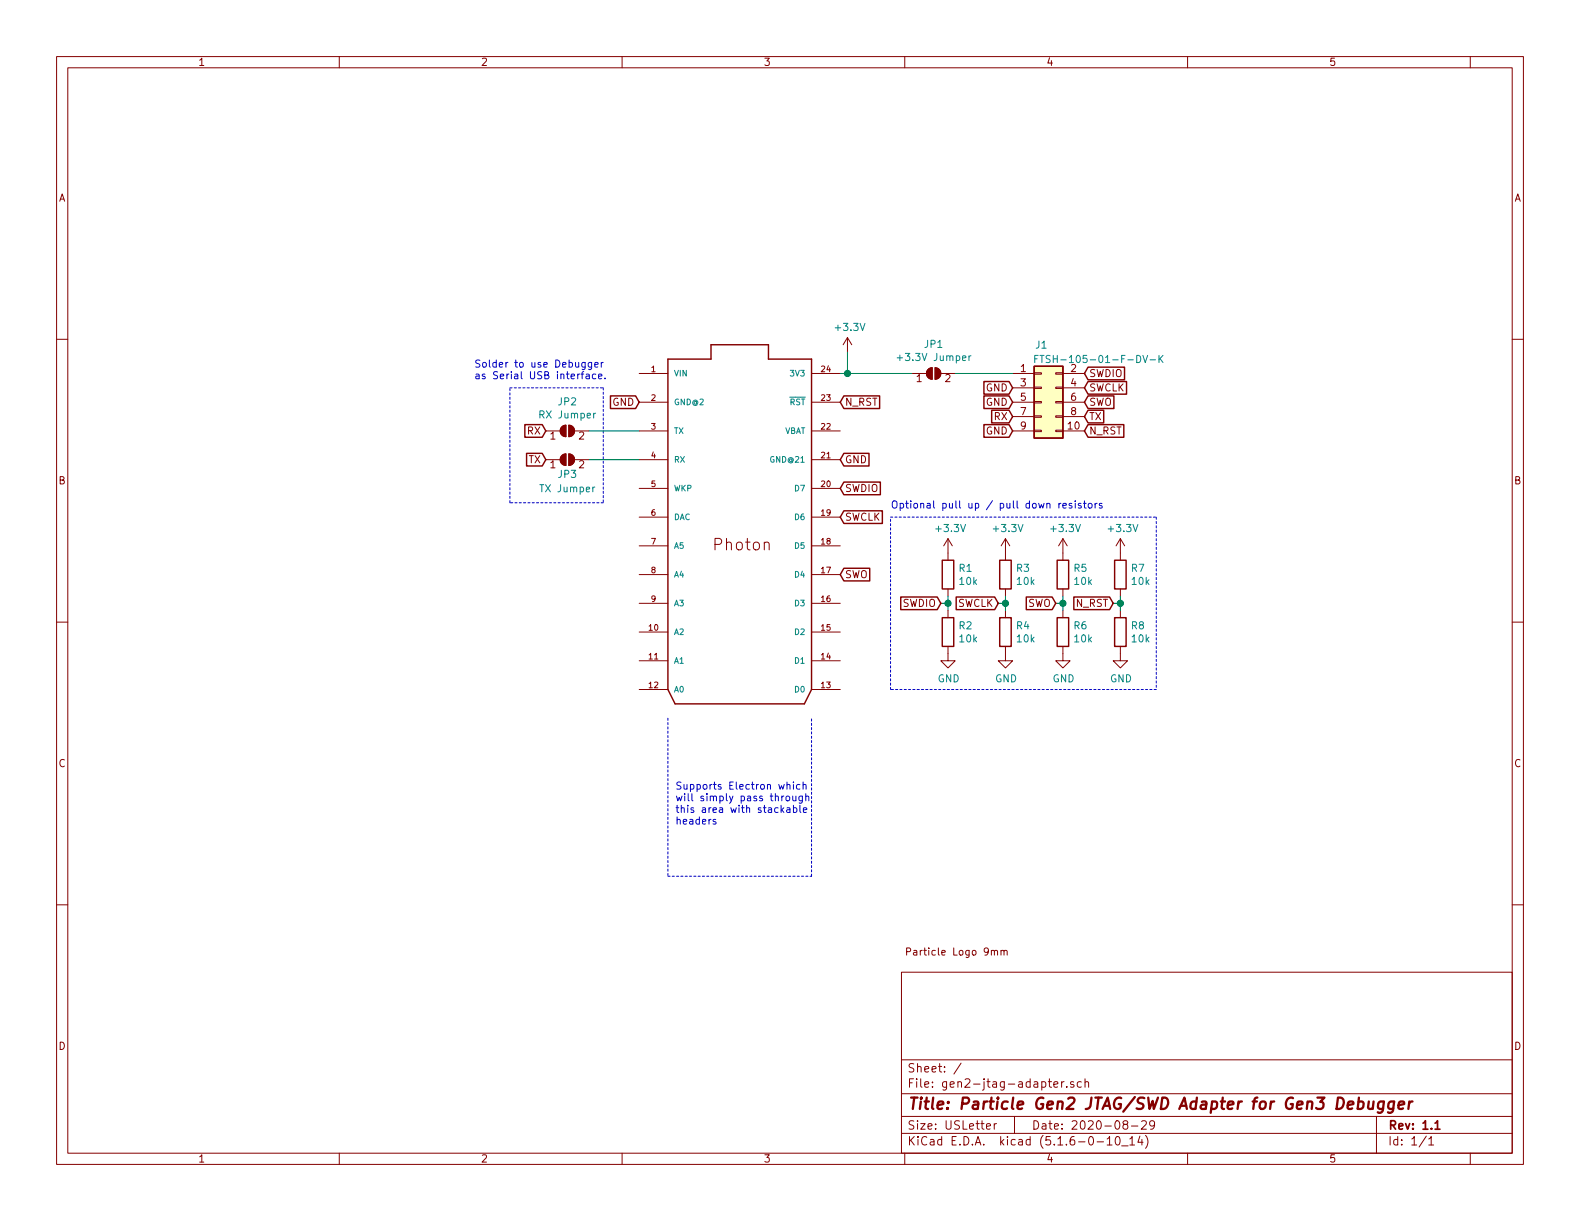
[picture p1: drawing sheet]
<svg xmlns="http://www.w3.org/2000/svg" width="279mm" height="216mm" viewBox="0 0 279 216" stroke-linecap="round" stroke-linejoin="round" font-family="sans-serif">
<g fill="none" stroke="#840000" stroke-width=".18">
<path d="M10 10h259.4v195.9h-259.4zM12 12h255.4v191.9h-255.4zM60 10v2M110 10v2M160 10v2M210 10v2M260 10v2M10 60h2M149.9 59.7l-.8 1.3M149.9 59.7v2.5M149.9 59.7l.7 1.3M267.4 60h2"/>
<path d="M96.5 76.2h2.6M99.4 75.4l.7-.2v2a1.02 1.02 0 0 1-1-.7 1.02 1.02 0 0 1 .3-1.1zM100.6 75.2a1.02 1.02 0 0 1 1 1 1.02 1.02 0 0 1-1 1zM101.6 76.2h2.5M113 66h5.1M113 71.1h5.1M113 76.2h5.1M143.5 66h5.1M143.5 71.1h5.1M143.5 76.2h5.1M161.3 66h2.5M164.1 65.4l.4-.3 .3-.1v2.1a1.03 1.03 0 0 1-.9-.6 1.03 1.03 0 0 1 .2-1.1z"/>
<path d="M165.4 65a1.02 1.02 0 0 1 1 1 1.02 1.02 0 0 1-1 1.1zM166.4 66h2.5M179.1 66h3.8M179.1 71.1h3.8M179.1 76.2h3.8M179.1 68.6h3.8M179.1 73.7h3.8M182.9 76.1h1.2v.2h-1.2zM182.9 73.5h1.2v.3h-1.2zM182.9 68.5h1.2v.2h-1.2zM182.9 65.9h1.2v.3h-1.2zM182.9 71h1.2v.2h-1.2z"/>
<path d="M186.7 76.1h1.3v.2h-1.3zM186.7 73.5h1.3v.3h-1.3zM186.7 68.5h1.3v.2h-1.3zM186.7 65.9h1.3v.3h-1.3zM186.7 71h1.3v.2h-1.3zM188 66h3.8M188 71.1h3.8M188 76.2h3.8M188 68.6h3.8M188 73.7h3.8M96.5 81.3h2.6M99.3 80.6l.4-.3h.4v2a1.03 1.03 0 0 1-.9-.6 1.03 1.03 0 0 1 .1-1.1z"/>
<path d="M100.6 80.3a1.02 1.02 0 0 1 1 1 1.02 1.02 0 0 1-1 1zM101.6 81.3h2.5M113 81.3h5.1M113 86.4h5.1M113 91.4h5.1M113 96.5h5.1M143.5 81.3h5.1M143.5 86.4h5.1M143.5 91.4h5.1M143.5 96.5h5.1M167.6 95.3v3.8M167.6 95.3l-.7 1.2"/>
<path d="M167.6 95.3l.8 1.2M177.8 95.3l-.8 1.2M177.8 95.3v3.8M177.8 95.3l.8 1.2M188 95.3l-.8 1.2M188 95.3v3.8M188 95.3l.7 1.2M198.1 95.3l-.7 1.2M198.1 95.3v3.8M198.1 95.3l.8 1.2M10 110h2M113 101.6h5.1"/>
<path d="M113 106.7h5.1M113 111.8h5.1M113 116.8h5.1M143.5 101.6h5.1M143.5 106.7h5.1M143.5 111.8h5.1M143.5 116.8h5.1M167.6 114.3v2.5h1.3l-1.3 1.3-1.2-1.3h1.2M167.6 104.1v1.3M167.6 108v1.2M177.8 114.3v2.5h1.3l-1.3 1.3-1.3-1.3h1.3M177.8 104.1v1.3"/>
<path d="M177.8 108v1.2M188 114.3v2.5h1.2l-1.2 1.3-1.3-1.3h1.3M188 104.1v1.3M188 108v1.2M198.1 114.3v2.5h1.3l-1.3 1.3-1.3-1.3h1.3M198.1 104.1v1.3M198.1 108v1.2M267.4 110h2M113 121.9h5.1M143.5 121.9h5.1M10 160h2M267.4 160h2"/>
<path d="M159.4 171.9h108v32h-108zM160.3 168.3l.7-.1v-.5l-.2-.1h-.5v1.3M177 168.2l.2-.2 .3 .1v.8M177 168v.9M177.5 168.2l.2-.2 .3 .1 .1 .8M159.4 197.4h108M159.4 193.4h108M159.4 187.4h108M170 188l-1.3 1.9M174.4 199.2l.8-.2-.1-.2-.4-.1-.3 .2 .1 .7h.6M175.8 198.7v1M176.2 198.7l-.3 .1-.1 .2"/>
<path d="M179.4 197.4v3M185.4 191.3h.6M185.6 190.8v1.2l.4 .3M186.4 191.8l.7-.2-.1-.3h-.4l-.2 .2v.7h.6M187.7 191.3v1M188.2 191.3h-.3l-.2 .2M188.6 192.1v.2M189.9 191.3h-.4l-.2 .2 .1 .2 .5 .1v.4h-.6M191.2 191.3h-.4l-.3 .2 .1 .6 .2 .2 .4-.1M191.9 191.4l.2-.1h.3l.1 1M191.9 190.8v1.5M198.9 198.8l-.3-.3 .1-.2a.48 .48 0 0 1 .6-.1l.1 .3-.1 .3-.6 .1a.48 .48 0 0 0 0 .6l.2 .2 .5-.2v-.4l-.2-.3"/>
<path d="M200.1 199.1h1.1M201.9 198.3l.2-.1h.3l.3 .1v.3v.2l-.9 .9h.9M204.2 198.8l-.3 .3h-.3l-.3-.3v-.3l.2-.3h.4l.2 .1a1.13 1.13 0 0 1-.2 1.3l-.4 .1M243.4 197.4v6.5M60 203.9v2M110 203.9v2M159.4 200.4h108M160 203.9v2M194 201.9h1.1M195.8 201.4l.4-.4v1.5M195.8 202.5h.8M197.4 201.1l.3-.1a.94 .94 0 0 1 0 1.5 .79 .79 0 0 1-.3-1.4z"/>
<path d="M198.3 202.6h1.2M199.8 201.4l.4-.4v1.5M199.8 202.5h.8M201.6 200.9l-.4 1.1h.9M201.9 201.5v1M202.6 200.8a1.71 1.71 0 0 1 0 2.2M210 203.9v2M252.2 200.9l-1.2 1.9M252.7 201.4l.4-.4v1.5M252.7 202.5h.8M260 203.9v2"/>
</g>
<path d="M253.8 198.6l.4-.4v1.5M253.8 199.7h.8" fill="none" stroke="#840000" stroke-width=".3"/>
<path d="M240.2 194.8h.8l.1 .3v.6a.66 .66 0 0 1-1 .3M240.3 194.1l-.2 2M242.1 194.8l-.1 1.2a.59 .59 0 0 0 .8-.1M242.9 194.8l-.2 1.3M244.7 194.8a.68 .68 0 0 0-1 .3v.8l.3 .2 .6-.1M244.7 194.8l-.2 1.6a.6 .6 0 0 1-.9 .3M246.5 194.8l-.2 1.6a.6 .6 0 0 1-.9 .3M246.5 194.8a.68 .68 0 0 0-1 .3v.6l.1 .3 .2 .1 .6-.1M247.3 195.4l1-.2v-.4h-.6l-.3 .2-.1 1 .2 .1 .6-.1M249.2 194.8l-.2 1.3M249.8 194.8a.54 .54 0 0 0-.6 .3" fill="none" stroke="#840000" stroke-width=".41"/>
<g fill="none" stroke="#840000" stroke-width=".25">
<path d="M92.8 75.1h3.1l.6 1.1-.6 1.1h-3.1zM107.9 70h4.5l.6 1.1-.6 1.1h-4.5zM118.1 63.5h7.6v-2.5h10.2v2.5h7.6v58.4l-1.3 2.6h-22.8l-1.3-2.6zM149.2 70h6.3v2.2h-6.3l-.6-1.1zM174 67.5h4.4l.7 1.1-.7 1.1h-4.4zM174 70h4.4l.7 1.1-.7 1.1h-4.4zM174 75.1h4.4l.7 1.1-.7 1.1h-4.4zM175.4 72.5h3l.7 1.2-.7 1.1h-3zM182.9 64.8h5.1v12.7h-5.1zM192.4 75.1h6.3v2.2h-6.3l-.6-1.1zM192.4 67.5h6.8v2.2h-6.8l-.6-1.1zM192.4 64.9h6.5v2.3h-6.5l-.6-1.2z"/>
<path d="M192.4 72.5h2.8v2.3h-2.8l-.6-1.1zM192.4 70h4.6v2.2h-4.6l-.6-1.1zM93.1 80.2h2.8l.6 1.1-.6 1.1h-2.8zM149.2 90.3h6.8v2.3h-6.8l-.6-1.2zM149.2 85.2h6.5v2.3h-6.5l-.6-1.1zM149.2 80.2h4.5v2.2h-4.5l-.6-1.1zM166.6 99.1h2.1v5h-2.1zM176.8 99.1h2v5h-2zM186.9 99.1h2.1v5h-2.1zM197.1 99.1h2v5h-2zM149.2 100.5h4.6v2.2h-4.6l-.6-1.1zM159.3 105.6h6.4l.7 1.1-.7 1.1h-6.4z"/>
<path d="M166.6 109.2h2.1v5.1h-2.1zM169.1 105.6h6.8l.6 1.1-.6 1.1h-6.8zM176.8 109.2h2v5.1h-2zM181.5 105.6h4.6l.6 1.1-.6 1.1h-4.6zM186.9 109.2h2.1v5.1h-2.1zM189.9 105.6h6.3l.6 1.1-.6 1.1h-6.3zM197.1 109.2h2v5.1h-2z"/>
</g>
<path d="M182.9 64.8h5.1v12.7h-5.1z" fill="#ffffc2" stroke="#ffffc2" stroke-width=".18"/>
<g fill="none" stroke="#008484" stroke-width=".18">
<path d="M105.3 73.1l-.3 .2M158.6 63.3h1M171.3 62.9v.9M171.7 62.9l-.4 .2M183 63.4h.4M183.6 62.8h-.6v1.3M183.9 62.8h.7M184.3 62.8v1.3M185.7 62.9l-.5-.1-.2 .2v.3l.6 .3 .1 .3-.2 .2h-.5M203.4 63.6h.9M205 62.8v1.3M205.1 63.4l.6 .7"/>
<path d="M205.7 62.8l-.7 .8M105.2 86.1l-.4 .3"/>
</g>
<g fill="#840000" stroke="#840000" stroke-width=".18">
<path d="M99.3 80.6l.4-.3h.4v2a1.03 1.03 0 0 1-.9-.6 1.03 1.03 0 0 1 .1-1.1z"/>
<path d="M100.6 80.3a1.02 1.02 0 0 1 1 1 1.02 1.02 0 0 1-1 1z"/>
<path d="M99.4 75.4l.7-.2v2a1.02 1.02 0 0 1-1-.7 1.02 1.02 0 0 1 .3-1.1z"/>
<path d="M100.6 75.2a1.02 1.02 0 0 1 1 1 1.02 1.02 0 0 1-1 1z"/>
<path d="M164.1 65.4l.4-.3 .3-.1v2.1a1.03 1.03 0 0 1-.9-.6 1.03 1.03 0 0 1 .2-1.1z"/>
<path d="M165.4 65a1.02 1.02 0 0 1 1 1 1.02 1.02 0 0 1-1 1.1z"/>
</g>
<path d="M90.2 68.6h16.5M106.7 68.6v20.3M90.2 88.9v-20.3M106.7 88.9h-16.5M157.5 91.4h47M204.5 91.4v30.5M118.1 127v27.9M157.5 121.9v-30.5M204.5 121.9h-47M118.1 154.9h25.4M143.5 154.9v-27.9" fill="none" stroke="#0000c2" stroke-width=".18" stroke-dasharray=".4 .4"/>
<g fill="none" stroke="#008400" stroke-width=".18">
<path d="M104.1 76.2h8.9M148.6 66h12.7M149.9 62.2v3.8M168.9 66h10.2M104.1 81.3h8.9M166.4 106.7h1.2M167.6 105.4v2.6M176.5 106.7h1.3M177.8 105.4v2.6M186.7 106.7h1.3M188 105.4v2.6M196.8 106.7h1.3"/>
<path d="M198.1 105.4v2.6"/>
</g>
<g fill="none" stroke="#0000c2" stroke-width=".18">
<path d="M102.7 66.1h.5M103.2 65.7l-.3 .2v1.1M103.5 64.1l-.1 1.1-.2 .2-.3-.1M103.5 64.1h-.4l-.2 .2 .1 .6h.5M103.7 66.2h.4l.1 .8M104.2 66.4l-.4 .1-.2 .2 .1 .2h.5M104.6 64.1v1.1l-.2 .2-.3-.1M104.6 64.1h-.3l-.3 .2 .1 .6h.5M105.2 64.5l.6-.1-.1-.3h-.3l-.2 .2v.6h.5M105.4 66.2l-.4-.1-.3 .3 .2 .5h.5M105.8 66.5l.7-.1-.1-.2-.4-.1-.2 .2 .1 .6h.5M106.3 64.1v.8"/>
<path d="M106.7 64.1l-.4 .2M107 66.9v.1M187.2 89v.8M187.6 89l-.2 .1-.2 .1M188 89.4l.6-.1-.1-.2-.4-.1-.1 .2v.6h.5M189.5 89.1l-.3-.1-.1 .2v.2l.4 .1v.3h-.4M190.1 88.6v.1M190.1 89v.8M191.2 89.1l-.3-.1-.2 .2 .1 .2 .4 .1v.3h-.5M191.6 89h.5M191.8 88.6v1.1l.3 .1M192.6 89.1l.3-.1 .2 .2-.1 .6h-.3l-.3-.2z"/>
<path d="M193.6 89v.8M194 89l-.4 .2M194.9 89.1l-.3-.1-.2 .2v.2l.5 .1v.3h-.5M139.2 138.8l.1-.1 .3 .1 .1 .7M139.2 138.3v1.2M140.3 138.3v.1M140.3 138.7v.8M141.5 138.8l-.4-.1-.3 .2 .2 .6h.5M142 138.8l.2-.1 .3 .1v.7M142 138.3v1.2M126.6 144.9h-.3l-.2 .2 .1 .1 .4 .2v.3h-.5M138.3 143.2l.3 .5"/>
<path d="M138.6 140.8l-.3 .2M138.6 142.8l-.5 .5M139.1 140.8h.3l.2 .2-.1 .6h-.3l-.2-.1zM139.2 142.9h.4l.1 .8M139.7 143.1l-.4 .1-.2 .2 .2 .3 .4-.1M140.2 140.8l.1 .8h.2l.2-.1M140.3 142.9l.4-.1 .2 .3-.1 .5h-.5M140.3 142.4v1.3M140.7 140.8v.8M141.5 142.4v1.1l.1 .2M141.9 140.8v1l-.3 .2h-.3M141.9 140.8h-.4l-.2 .2 .1 .6h.5"/>
<path d="M142.1 143.2l.6-.1-.1-.2-.4-.1-.1 .2v.6h.5M142.5 140.9l.2-.1h.3v.8M142.5 140.3v1.3"/>
</g>
<g fill="#008400" stroke="#008400" stroke-width=".25">
<circle cx="198.1" cy="106.7" r=".51"/>
<circle cx="188" cy="106.7" r=".51"/>
<circle cx="177.8" cy="106.7" r=".51"/>
<circle cx="167.6" cy="106.7" r=".51"/>
<circle cx="149.9" cy="66" r=".51"/>
</g>
<g font-size="2.8" fill="#840000">
<text x="126.4" y="97.3">Photon</text>
<text x="160.4" y="196.2">Title: Particle Gen2 JTAG/SWD Adapter for Gen3 Debugger</text>
</g>
<g font-size="2.1" fill="#840000">
<text x="160.4" y="189.6">Sheet: /</text>
<text x="160.4" y="192.3">File: gen2-jtag-adapter.sch</text>
<text x="160.4" y="202.5">KiCad E.D.A. kicad (5.1.6-0-10_14)</text>
<text x="160.4" y="199.7">Size: USLetter</text>
<text x="182.4" y="199.7">Date: 2020-08-29</text>
<text x="245.4" y="199.7">Rev: 1.1</text>
<text x="245.4" y="202.5">Id: 1/1</text>
</g>
<g font-size="1.8" fill="#840000">
<text x="35" y="11.6">1</text>
<text x="85" y="11.6">2</text>
<text x="135" y="11.6">3</text>
<text x="185" y="11.6">4</text>
<text x="235" y="11.6">5</text>
<text x="10.4" y="35.6">A</text>
<text x="267.8" y="35.6">A</text>
<text x="180.5" y="65.8">1</text>
<text x="108.3" y="71.8">GND</text>
<text x="149.4" y="71.8">N_RST</text>
<text x="162.1" y="67.6">1</text>
<text x="167.2" y="67.6">2</text>
<text x="174.3" y="69.2">GND</text>
<text x="174.3" y="71.8">GND</text>
<text x="180.5" y="68.3">3</text>
<text x="180.5" y="70.9">5</text>
<text x="189.4" y="68.3">4</text>
<text x="189.4" y="70.9">6</text>
<text x="192.6" y="69.2">SWCLK</text>
<text x="192.6" y="66.7">SWDIO</text>
<text x="192.6" y="71.8">SWO</text>
<text x="93.3" y="76.8">RX</text>
<text x="97.3" y="77.7">1</text>
<text x="102.4" y="77.7">2</text>
<text x="174.3" y="76.8">GND</text>
<text x="175.8" y="74.3">RX</text>
<text x="180.5" y="73.4">7</text>
<text x="180.5" y="75.9">9</text>
<text x="188.9" y="75.9">10</text>
<text x="189.4" y="73.4">8</text>
<text x="192.6" y="76.8">N_RST</text>
<text x="192.6" y="74.3">TX</text>
<text x="93.5" y="81.9">TX</text>
<text x="97.3" y="82.8">1</text>
<text x="102.4" y="82.8">2</text>
<text x="149.4" y="81.9">GND</text>
<text x="10.4" y="85.6">B</text>
<text x="149.4" y="87">SWDIO</text>
<text x="267.8" y="85.6">B</text>
<text x="149.4" y="92.1">SWCLK</text>
<text x="149.4" y="102.2">SWO</text>
<text x="159.6" y="107.3">SWDIO</text>
<text x="169.3" y="107.3">SWCLK</text>
<text x="181.7" y="107.3">SWO</text>
<text x="190.3" y="107.3">N_RST</text>
<text x="10.4" y="135.6">C</text>
<text x="267.8" y="135.6">C</text>
<text x="161.3" y="169">Particle Logo 9mm</text>
<text x="10.4" y="185.6">D</text>
<text x="267.8" y="185.6">D</text>
<text x="35" y="205.5">1</text>
<text x="85" y="205.5">2</text>
<text x="135" y="205.5">3</text>
<text x="185" y="205.5">4</text>
<text x="235" y="205.5">5</text>
</g>
<g font-size="1.8" fill="#008484">
<text x="147.9" y="58.5">+3.3V</text>
<text x="159.3" y="63.8">+3.3V Jumper</text>
<text x="163.5" y="61.5">JP1</text>
<text x="183.2" y="61.6">J1</text>
<text x="185.7" y="64.2">FTSH-105-01-F-DV-K</text>
<text x="189.4" y="65.8">2</text>
<text x="98.8" y="71.7">JP2</text>
<text x="95.7" y="74">RX Jumper</text>
<text x="95.8" y="87">TX Jumper</text>
<text x="98.8" y="84.5">JP3</text>
<text x="165.7" y="94.1">+3.3V</text>
<text x="175.8" y="94.1">+3.3V</text>
<text x="186" y="94.1">+3.3V</text>
<text x="196.2" y="94.1">+3.3V</text>
<text x="169.6" y="101.1">R1</text>
<text x="179.8" y="101.1">R3</text>
<text x="189.9" y="101.1">R5</text>
<text x="200.1" y="101.1">R7</text>
<text x="169.7" y="103.4">10k</text>
<text x="179.9" y="103.4">10k</text>
<text x="190.1" y="103.4">10k</text>
<text x="200.2" y="103.4">10k</text>
<text x="169.6" y="111.3">R2</text>
<text x="169.7" y="113.6">10k</text>
<text x="179.8" y="111.3">R4</text>
<text x="179.9" y="113.6">10k</text>
<text x="189.9" y="111.3">R6</text>
<text x="190.1" y="113.6">10k</text>
<text x="200.1" y="111.3">R8</text>
<text x="200.2" y="113.6">10k</text>
<text x="165.8" y="120.6">GND</text>
<text x="176" y="120.6">GND</text>
<text x="186.1" y="120.6">GND</text>
<text x="196.3" y="120.6">GND</text>
</g>
<g font-size="1.8" fill="#0000c2">
<text x="83.8" y="65">Solder to use Debugger</text>
<text x="83.8" y="67.1">as Serial USB interface.</text>
<text x="157.5" y="89.9">Optional pull up / pull down resistors</text>
<text x="119.4" y="139.6">Supports Electron which</text>
<text x="119.4" y="141.7">will simply pass through</text>
<text x="119.4" y="143.7">this area with stackable</text>
<text x="119.4" y="145.8">headers</text>
</g>
<g font-size="1.4" fill="#840000">
<text x="115.2" y="65.8">1</text>
<text x="145.3" y="65.8">24</text>
<text x="115.2" y="70.9">2</text>
<text x="145.3" y="70.9">23</text>
<text x="115.2" y="75.9">3</text>
<text x="145.3" y="75.9">22</text>
<text x="115.2" y="81">4</text>
<text x="145.3" y="81">21</text>
<text x="115.2" y="86.1">5</text>
<text x="145.3" y="86.1">20</text>
<text x="115.2" y="91.2">6</text>
<text x="145.3" y="91.2">19</text>
<text x="115.2" y="96.3">7</text>
<text x="115.2" y="101.3">8</text>
<text x="145.3" y="96.3">18</text>
<text x="145.3" y="101.3">17</text>
<text x="115.2" y="106.4">9</text>
<text x="145.3" y="106.4">16</text>
<text x="114.8" y="111.5">10</text>
<text x="145.3" y="111.5">15</text>
<text x="114.8" y="116.6">11</text>
<text x="145.3" y="116.6">14</text>
<text x="114.8" y="121.7">12</text>
<text x="145.3" y="121.7">13</text>
</g>
<g font-size="1.4" fill="#008484">
<text x="119.1" y="66.5">VIN</text>
<text x="119.1" y="71.6">GND@2</text>
<text x="139.7" y="71.6">RST</text>
<text x="140" y="66.5">3V3</text>
<text x="119.1" y="76.7">TX</text>
<text x="138.6" y="76.7">VBAT</text>
<text x="119.1" y="81.8">RX</text>
<text x="136.4" y="81.8">GND@21</text>
<text x="119.1" y="86.9">WKP</text>
<text x="140.7" y="86.9">D7</text>
<text x="119.1" y="91.9">DAC</text>
<text x="140.7" y="91.9">D6</text>
<text x="119.1" y="97">A5</text>
<text x="140.7" y="97">D5</text>
<text x="119.1" y="102.1">A4</text>
<text x="119.1" y="107.2">A3</text>
<text x="140.7" y="102.1">D4</text>
<text x="140.7" y="107.2">D3</text>
<text x="119.1" y="112.3">A2</text>
<text x="140.7" y="112.3">D2</text>
<text x="119.1" y="117.3">A1</text>
<text x="140.7" y="117.3">D1</text>
<text x="119.1" y="122.4">A0</text>
<text x="140.7" y="122.4">D0</text>
</g>
</svg>
